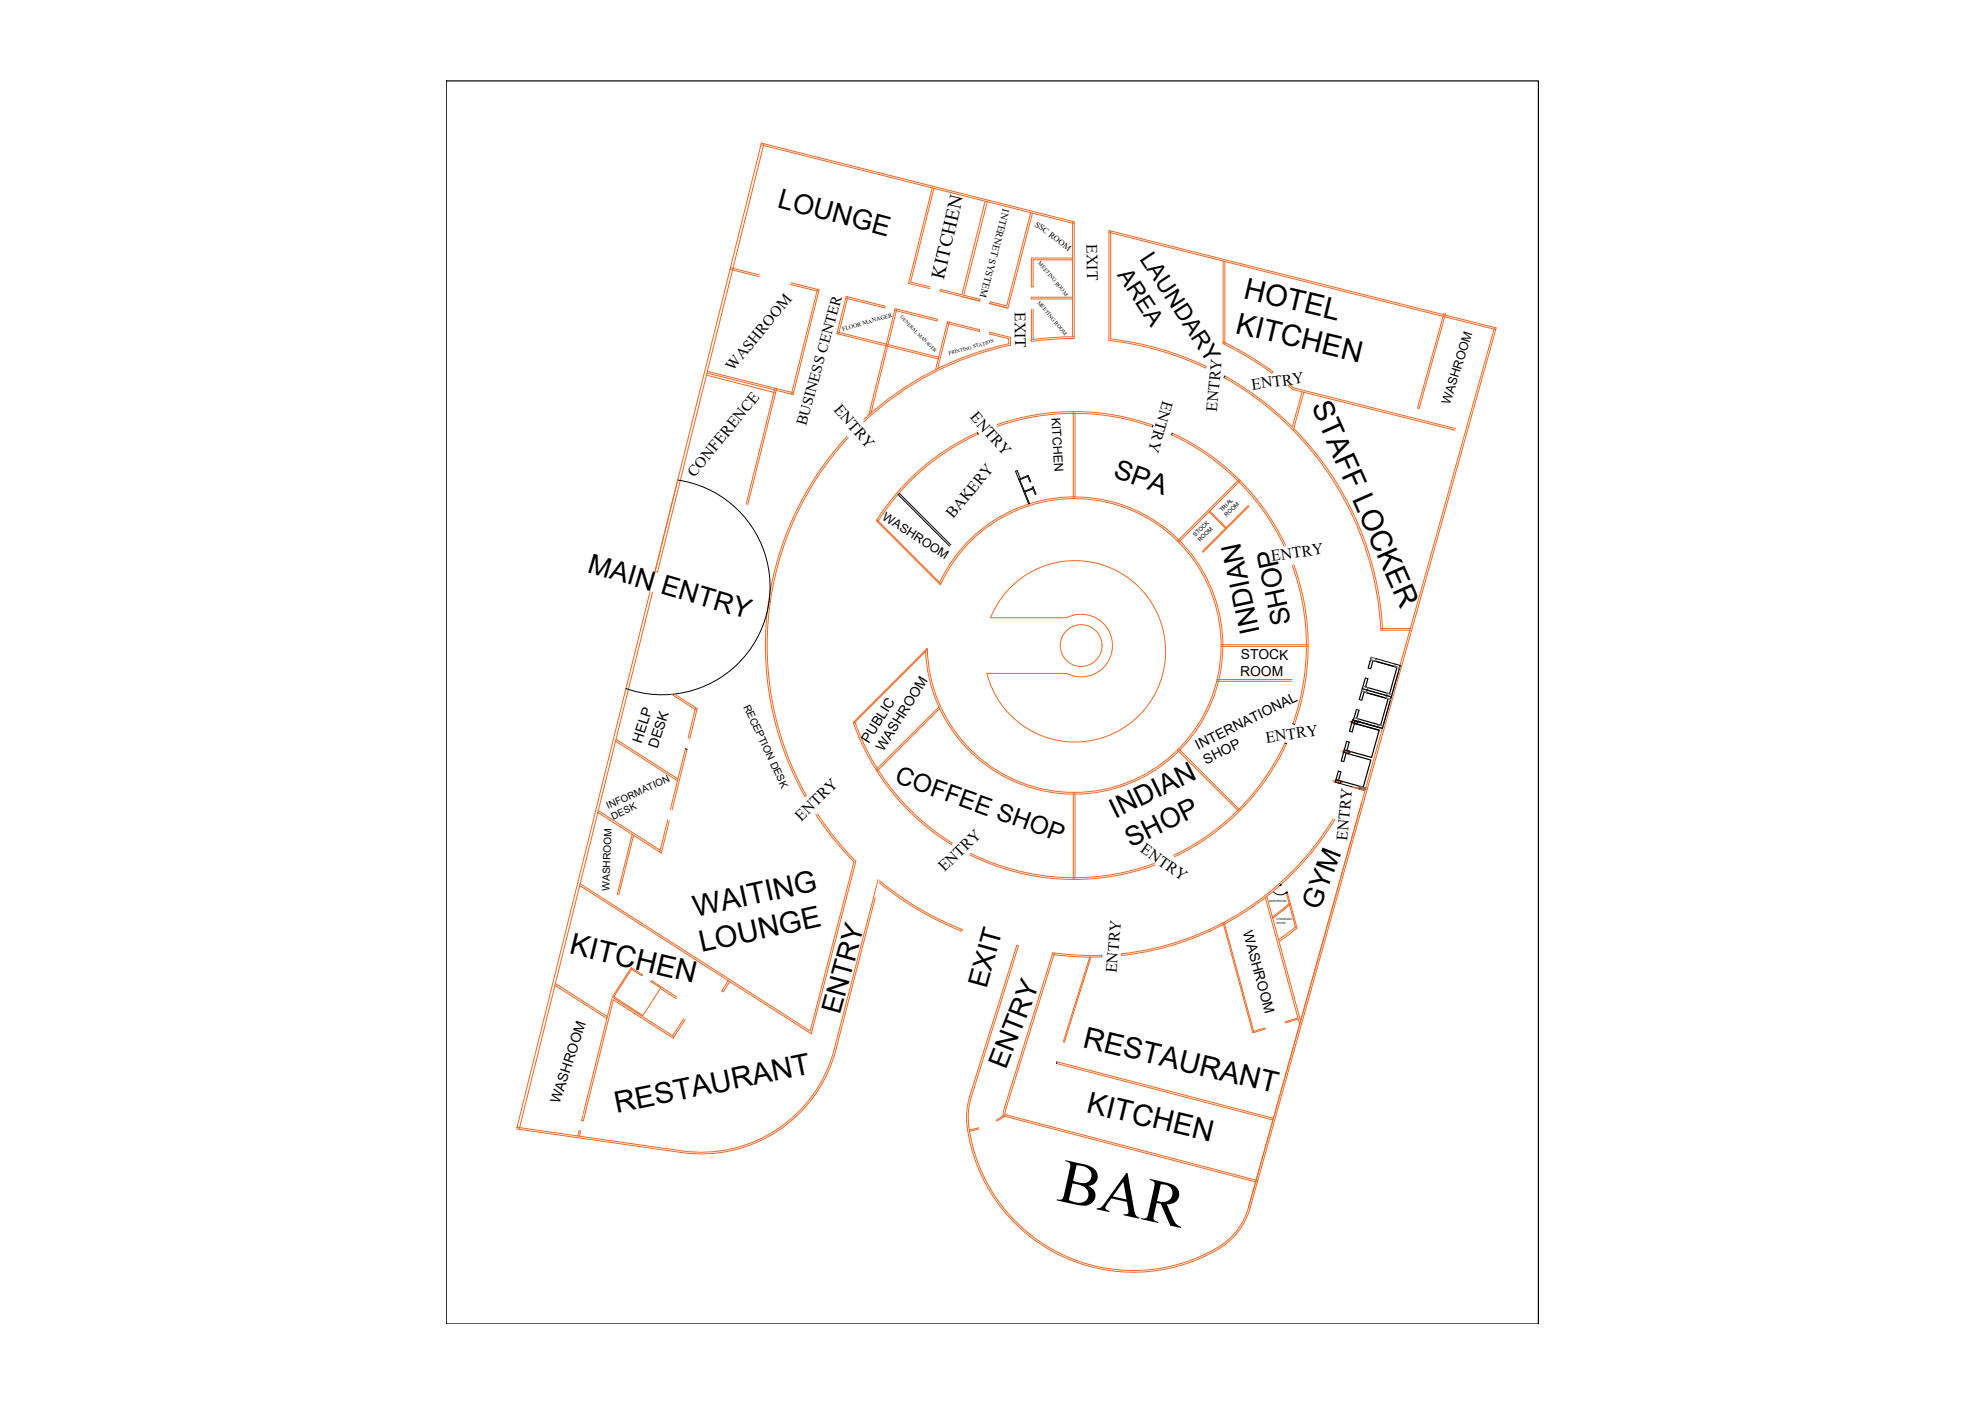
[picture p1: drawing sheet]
<svg xmlns="http://www.w3.org/2000/svg" width="420mm" height="297mm" viewBox="0 0 420 297" stroke-linecap="round" stroke-linejoin="round" font-family="sans-serif">
<!-- layer: TEX -->
<g fill="none" stroke="#f26722" stroke-width=".21">
<path d="M161 30.6l66.3 16.7M161.6 30.4l-22.5 90.6-.5-.1M197.2 39.7l-5 20.2 4.5 1.2M197.6 39.8l-5 19.9 4.2 1M154.4 57l6.2 1.5M154.5 56.6l6.2 1.6M167.3 59.8l6 1.5-5.5 22.2-18.2-4.6M208.4 42.6l-4.9 19.8-4.4-1.1M208.9 42.6l-5 19.9 3.4 .8-.1 .4-8.3-2.1 .1-.4M218.1 45l-5.1 19.7-3.5-.9-.1 .4 3.8 1 5.2-20.1M226.9 46.8v24.5M226.9 54.6h-8.7v6.1h.4v-5.7h8.3"/>
<path d="M234.6 49.2l81.8 20.5M235 48.9v22.8a64.7 64.7 0 0 1 20.2 5.8l-.2 .3a65 65 0 0 0-20.4-5.8v-23.2l81.9 20.6-52 186.1a15.1 15.1 0 0 1-8.4 9.7 35.4 35.4 0 0 1-51.6-28.5l.1-2.4 .5-2.3M258.8 55.2v17.5l5.7 3.2 4.6 3M259.1 55.3v17.6M149.5 79.4l14.6 3.7M149.7 78.6l18.2 4.5M167.2 60.2l6 1.5M172.9 61.2l-5.5 22.2M177.2 70.2l21.4 5.4M178.9 63.1l8.2 2 .1-.3-8.2-2.1-1.9 7.9 21.4 5.3M179.4 62.8l-2 7.9M189.3 65.7l8.9 2.2 .1-.4-8.9-2.2-5.6 22.5"/>
<path d="M189.7 65.4l-5.4 22M200.4 68.4l6.8 1.7 .1-.3-6.8-1.8-2.6 10.2M200.8 68.1l-2.4 9.9M203.4 62.7h.1M218.2 65.5v6.7l4.5-.4 4.6-.2v-24.7l-66.2-16.6-22.5 90.6M218.6 65.5v6.3M226.9 62.9h-8.7v.4h8.7M227.3 71.2l-4.6 .2-4.5 .5M258.7 72.4l1 .4 3.6 1.9 6 3.9M259 79.9a65 65 0 0 1 33.1 53.4h6.3M259.1 79.5a65.3 65.3 0 0 1 14.3 10.8l2.1-7.4M269.3 78.6l-.2 .3"/>
<path d="M305.5 66.3l-5.6 20 .3 .1 5.6-20M316.2 69.3l-52.1 186.1M163.9 82.1l-6.1 24.6M164.3 82.2l-6.1 24.6M179.2 92.3a65.3 65.3 0 0 0-8.9 76.2M179.5 92.6a65 65 0 0 0-8.9 75.8l-.4 .1M182.8 88.7a65.2 65.2 0 0 1 30.6-16v-1l-4.1-1 .1-.4 4.4 1.1v1.6a65 65 0 0 0-31.1 16.3M206.8 91.5a49.5 49.5 0 0 0-21.4 18.7l13.6 13.5M206.9 91.8a49.1 49.1 0 0 0-21.2 18.6M210.9 89.9a49.5 49.5 0 0 1 33 .1M211.1 90.2a49.1 49.1 0 0 1 32.7 .1M227.1 87.1v18.4"/>
<path d="M227.4 87.5v18M247.9 92a49.1 49.1 0 0 1 23.8 23.5M248 91.6a49.5 49.5 0 0 1 24 23.8M272.6 81.6l.2-.3 .8 .7 34.3 8.7M272.6 81.6l.9 .8M273.4 82.4l34.4 8.6M273.7 90.6a65.3 65.3 0 0 1 18.8 42.7M275.8 83l-2.2 8.1M143.4 101.6l-4.8 19.3M185.5 110l13.6 13.5M255.8 108.3l3.4 3.5M255.9 108.1l3.5 3.5"/>
<path d="M262.1 101.5l-13 13M262.4 101.7l-13 13M264.1 106.9l-9.7 9.8M264.3 107.1l-9.8 9.8M273.4 119.6a49.1 49.1 0 0 1 .1 33.5M273.7 119.5a49.5 49.5 0 0 1 .2 33.7M137.5 125.1l-28.2 113.5M138.1 125.3l-28.3 113.6M196.2 137.5l-15.6 15.6M198.8 123.2a31.4 31.4 0 0 1 51.2-8.4 31.4 31.4 0 0 1-10.6 50.8 31.4 31.4 0 0 1-43.6-28.1M199 123.7a31.1 31.1 0 0 1 50.6-8.8 31.1 31.1 0 0 1-10.4 50.4 31.1 31.1 0 0 1-43-28.1l-15.7 15.6a49.6 49.6 0 0 0 20.8 25.9M214 124a19.2 19.2 0 0 1 29.3 3 19.2 19.2 0 0 1-8.1 28.3 19.2 19.2 0 0 1-26.4-12.8h16.9a6.6 6.6 0 0 0 9.7-5.9 6.6 6.6 0 0 0-9.7-5.9h-16.1a19.1 19.1 0 0 1 4.4-6.7z"/>
<path d="M258.3 136.8h18.4M258.3 136.4h18.4M292.1 133h6.3M130.2 156.8l13.1 8.4M130.3 156.4l13.1 8.4M142.1 146.9l5.3 3.4M142.7 146.8l4.8 3.1-1.6 6.4M145 158.4l-3.2 12.8M145.3 158.6l-3.1 12.8M147.2 149.7l-1.6 6.4M180.9 152.8a49.1 49.1 0 0 0 20.5 25.6M198.6 149.6l-13.3 13.3"/>
<path d="M198.8 149.9l-13.3 13.3M249.1 158.7l13 13M249.4 158.4l13 13M257.4 144.1h15.9M257.5 143.8h15.9M271.8 157.2a49.1 49.1 0 0 1-23.5 23.8M272.2 157.3a49.5 49.5 0 0 1-23.8 24M126.5 171.9l13.4 8.6 1.7-6.8M126.6 171.5l13.1 8.4M133.7 176.5l-3.1 12.8M134 176.7l-3.1 12.6M141.3 173.5l-1.7 6.8"/>
<path d="M172.6 172.3a65.3 65.3 0 0 0 8.1 10.1l-9.3 35.7-48.7-31.1M173 172.2a65 65 0 0 0 8.1 10M201.4 178.4l-.2 .3M227.1 167.7v18.4M227.4 167.7v18.4M282.1 173.2a59.8 59.8 0 0 1-44.8 28.6v.3a60.2 60.2 0 0 0 45.1-28.7M286 166.5l2.8 .8M181.1 182.3l-9.5 36.4-49-31.3M185.2 189.9l-8.3 32.2a29.5 29.5 0 0 1-32.7 21.7l-34.9-4.9M185.8 186.1l-9.3 35.9a29.1 29.1 0 0 1-32.3 21.5M186 186.7a65 65 0 0 0 17.4 10.3M186.1 186.3a64.6 64.6 0 0 0 17.5 10.4l-.2 .3"/>
<path d="M205.1 180.8a49.5 49.5 0 0 0 39.2 2.2M205.3 180.5a49.1 49.1 0 0 0 38.9 2.2M258.7 195.2l6.3 23.3 2.7-.8M259 195.1l6.3 23.3M267.7 189.9l7.3 26.8M268 189.7l7.2 26.3M272.1 188.9l2 7.2M272.3 188.7l.7 2.6M273 191l-3.9 3.1M273 191.3l1.4 5.1-3.7 2.7M273 191.3l-3.7 3M274.3 195.9l-3.8 2.9"/>
<path d="M117.4 208.5l11 7M117.5 208.1l11 7M129.4 211.3l-6 24.4M129.6 211l13 8.3M137.6 207.6l2.2 1.4-3.8 5.9-6.1-4 3.7-5.9 2.2 1.4 .1-.2-2.3-1.5-4.1 6.3M137.8 207.4l5.4 3.5M139.9 209.3l3.1 2M144.6 215.5l-2.3 3.6M145 215.7l-2.6 3.9-12.6-8.1-6.4 25.6h-.4l.3-1.1M154.1 207.5l-1.4 2.1 .3 .2 1.4-2.1M222.6 201.9l5.3 .5 5.2 .1v-.4h-5.2l-5.2-.5-10.2 32.7M223.1 201.6l-10.2 32.8-.3 1.8"/>
<path d="M230.5 202.5l-5.6 18M230.8 202.5l-5.6 18M267.7 217.5l-2.5 .7M274.6 215.3l-2.7 .9M274.6 215.6l-2.6 .8M109.4 238.5l34.8 5M205.1 232l10-32 .4 .1-10 32a16.7 16.7 0 0 0 .1 9.8 35 35 0 0 0 53.7 20.9 14.4 14.4 0 0 0 4.8-7.4M207.1 238.6l-2 .5M207.1 238.8l-2 .5M210.7 237l1.5-.9 53.8 14M212.5 234.3l-.3 1.8M212.5 236.2l-1.6 1"/>
<path d="M212.6 235.8l53.5 14M223.5 225l45.8 12M223.6 224.6l45.8 12M122.2 240.3l.3-1h.4l-.3 1.1"/>
<circle cx="228.7" cy="136.6" r="4.4"/>
</g>
<g fill="none" stroke="#000" stroke-width=".21">
<path d="M259.1 79.6l-.2 .3M206.8 91.5l.1 .3M243.9 90l-.1 .3M248 91.7l-.1 .3M143.4 101.6a22.8 22.8 0 0 1 18.8 28.1 22.8 22.8 0 0 1-29.8 16M190 104.6l10.9 10.9M190.2 104.3l11 11M215.5 101.4l2-.8 .6 1.4M215.9 101.3l-.7-1.7-.4 .1 2.8 6.9M217.9 102l-.5-1.2-1.6 .7 1 2.4M218.4 103l.1 .2-1.9 .8M218.5 102.9l.7 1.7"/>
<path d="M219 104.6l-.5-1.2-1.7 .7 1 2.5M291.1 139.3l5.1 1.5M145 158.4l.3 .2M271.8 157.2l.4 .1M273.5 153.1l.3 .2M284.4 158.6l1.1 .3-.2 .6-1-.3zM286.2 152.3l1 .3-.1 .6-1.1-.3zM287 150.1l.5 .1M287.6 148l.5 .1M288.9 143.4l.5 .2M289.2 146l5.2 1.4M289.5 141.3l.5 .2"/>
<path d="M283.6 165.8l.1-.6-1.1-.3-.1 .6 5.2 1.4M269.4 188.7a1.93 1.93 0 0 0 2.7 .2M270.8 187.3l.2-.1zM272.1 188.9l.2-.1zM272.2 188.9l.1-.1zM223.6 224.6l-.1 .4"/>
</g>
<path d="M286.6 153l5.2 1.5M292.5 154.1l-6.3-1.8-.7 2.4 .6 .1 .5-1.8 5.2 1.5-1.6 5.7-5.3-1.4 .6-1.8-.6-.2-1.2 4.2 .6 .1 .5-1.8 5.2 1.5-1.6 5.8-5.2-1.5 .5-1.8-.6-.2-.6 2.4" fill="none" stroke="#000" stroke-width=".25"/>
<g fill="#cd2027" stroke="#cd2027" stroke-width=".21">
<path d="M286.2 152.3l1 .3h-1.1z"/>
<path d="M286.1 152.6h1.1v.3z"/>
<path d="M287.7 166.4l1.1 .3h-1.1z"/>
<path d="M287.7 166.7h1.1v.2z"/>
<path d="M284.4 158.6l1.1 .3h-1.2z"/>
<path d="M284.3 158.9h1.2l-.1 .3z"/>
<path d="M282.6 164.9l1.1 .3h-1.1z"/>
<path d="M282.6 165.2h1.1l-.1 .3z"/>
<path d="M286.1 152.6l-.1 .3h1.2zM286 152.9h1.2l-.1 .3z"/>
<path d="M287.7 166.7l-.1 .2h1.2zM287.6 166.9h1.2l-.1 .3z"/>
<path d="M284.3 158.9v.3h1.1zM284.3 159.2h1.1l-.1 .3z"/>
<path d="M282.6 165.2l-.1 .3h1.1zM282.5 165.5h1.1v.3z"/>
</g>
<!-- layer: collumn -->
<path d="M290.1 139.1l1 .2-.1 .6-1.1-.3M286.5 151.8l1 .3-.1 .6M288.2 145.7l1 .3M288.4 145.2l1 .3-.2 .5M289.2 146l-.1 .5-1-.3M292.6 153.6l-1-.3-.2 .5 1.1 .3M293.3 147.2l-.1 .5 1 .3M294.5 146.9l-1-.3-.2 .6 1.1 .2M295.2 140.5l-.2 .5 1.1 .3M287.7 166.4l1.1 .3-.1 .5-1.1-.3z" fill="none" stroke="#003fff" stroke-width=".25"/>
<!-- layer: PDF_WALL -->
<path d="M290.1 139.1l-.6 2.2M290.5 139.7l5.1 1.5M287 150.1l-.7 2.3M288.1 148.1l.5-1.7 5.1 1.4-1.6 5.6-5.1-1.4 .5-1.8M288.6 146.4l5.1 1.4M288.9 143.4l-1.3 4.6M290 141.5l.5-1.8 5.1 1.5-1.6 5.6-5.1-1.5 .5-1.7M296.2 140.8l-3.7 13.3" fill="none" stroke="#000" stroke-width=".25"/>
<!-- layer: grid -->
<path d="M293.7 147.8l.5 .2M295.6 141.2l.5 .1" fill="none" stroke="#bf00ff" stroke-width=".25"/>
<!-- layer: A-ANNO-DIMS -->
<path d="M286.3 152.4l6.2 1.7M288.2 145.7l6.2 1.7" fill="none" stroke="#000" stroke-width=".21"/>
<!-- layer: 0 -->
<path d="M94.4 17.1h231.1v263h-231.1z" fill="none" stroke="#000" stroke-width=".25"/>
<text font-size="13.2" x="223.3" y="253.9" transform="rotate(13 223.3 253.9)">BAR</text>
<g font-size="6.2">
<text x="262.8" y="63.1" transform="rotate(13 262.8 63.1)">HOTEL</text>
<text x="261.1" y="70.4" transform="rotate(13 261.1 70.4)">KITCHEN</text>
<text x="277.3" y="86" transform="rotate(66 277.3 86)">STAFF LOCKER</text>
<text x="147.1" y="194" transform="rotate(-12 147.1 194)">WAITING</text>
<text x="120.3" y="201.7" transform="rotate(13 120.3 201.7)">KITCHEN</text>
<text x="148.4" y="201.4" transform="rotate(-12 148.4 201.4)">LOUNGE</text>
<text x="228.8" y="221.5" transform="rotate(13 228.8 221.5)">RESTAURANT</text>
<text x="130.4" y="235.4" transform="rotate(-11 130.4 235.4)">RESTAURANT</text>
<text x="229.7" y="235.3" transform="rotate(13 229.7 235.3)">KITCHEN</text>
</g>
<g font-size="5.8">
<text x="164.3" y="43.7" transform="rotate(15 164.3 43.7)">LOUNGE</text>
<text x="235.3" y="100.8" transform="rotate(20 235.3 100.8)">SPA</text>
<text x="124.1" y="121" transform="rotate(16 124.1 121)">MAIN ENTRY</text>
<text x="273.3" y="131.9" transform="rotate(-102 273.3 131.9)">SHOP</text>
<text x="266.5" y="133.7" transform="rotate(-102 266.5 133.7)">INDIAN</text>
<text x="235.9" y="173.2" transform="rotate(-26 235.9 173.2)">INDIAN</text>
<text x="239.3" y="179.3" transform="rotate(-26 239.3 179.3)">SHOP</text>
<text x="279.1" y="192.7" transform="rotate(-69 279.1 192.7)">GYM</text>
<text x="208.7" y="209.3" transform="rotate(-75 208.7 209.3)">EXIT</text>
<text x="177.7" y="214.8" transform="rotate(-75 177.7 214.8)">ENTRY</text>
<text x="212.8" y="226.5" transform="rotate(-69 212.8 226.5)">ENTRY</text>
</g>
<text font-size="5.2" x="189.1" y="165.5" transform="rotate(20 189.1 165.5)">COFFEE SHOP</text>
<g font-size="4.9">
<text x="236.3" y="58.2" transform="rotate(57 236.3 58.2)">AREA</text>
<text x="241" y="54.7" transform="rotate(57 241 54.7)">LAUNDARY</text>
</g>
<text font-size="4.1" x="199.7" y="59.2" transform="rotate(-77 199.7 59.2)">KITCHEN</text>
<g font-size="3.4">
<text x="229.9" y="51.7" transform="rotate(89 229.9 51.7)">EXIT</text>
<text x="214.7" y="66" transform="rotate(89 214.7 66)">EXIT</text>
<text x="155.1" y="78.7" transform="rotate(-51 155.1 78.7)">WASHROOM</text>
<text x="264.9" y="82.4" transform="rotate(-8 264.9 82.4)">ENTRY</text>
<text x="176.3" y="86.7" transform="rotate(49 176.3 86.7)">ENTRY</text>
<text x="205.1" y="88.3" transform="rotate(49 205.1 88.3)">ENTRY</text>
<text x="246" y="84.6" transform="rotate(106 246 84.6)">ENTRY</text>
<text x="257.4" y="87.2" transform="rotate(-85 257.4 87.2)">ENTRY</text>
<text x="146.9" y="101.1" transform="rotate(-51 146.9 101.1)">CONFERENCE</text>
<text x="201.6" y="109.9" transform="rotate(-51 201.6 109.9)">BAKERY</text>
<text x="269.1" y="118.7" transform="rotate(-8 269.1 118.7)">ENTRY</text>
<text x="267.9" y="157.1" transform="rotate(-8 267.9 157.1)">ENTRY</text>
<text x="169.5" y="173.9" transform="rotate(-44 169.5 173.9)">ENTRY</text>
<text x="285" y="177.9" transform="rotate(-85 285 177.9)">ENTRY</text>
<text x="199.8" y="184.6" transform="rotate(-44 199.8 184.6)">ENTRY</text>
<text x="241.1" y="180.1" transform="rotate(35 241.1 180.1)">ENTRY</text>
<text x="236.2" y="205.9" transform="rotate(-85 236.2 205.9)">ENTRY</text>
</g>
<text font-size="3.2" x="170.6" y="90.2" transform="rotate(-74 170.6 90.2)">BUSINESS CENTER</text>
<g font-size="3">
<text x="135.7" y="157.3" transform="rotate(-72 135.7 157.3)">HELP</text>
<text x="139.1" y="158.5" transform="rotate(-72 139.1 158.5)">DESK</text>
<text x="253.5" y="158.6" transform="rotate(-26 253.5 158.6)">INTERNATIONAL</text>
<text x="255.2" y="161.8" transform="rotate(-26 255.2 161.8)">SHOP</text>
<text x="262.9" y="197.2" transform="rotate(75 262.9 197.2)">WASHROOM</text>
<text x="118.4" y="233.6" transform="rotate(-72 118.4 233.6)">WASHROOM</text>
</g>
<g font-size="2.9">
<text x="262.4" y="143">ROOM</text>
<text x="262.5" y="139.5">STOCK</text>
<text x="183.8" y="157.3" transform="rotate(-58 183.8 157.3)">PUBLIC</text>
<text x="186.9" y="159.1" transform="rotate(-58 186.9 159.1)">WASHROOM</text>
</g>
<g font-size="2.6">
<text x="222.4" y="88.3" transform="rotate(87 222.4 88.3)">KITCHEN</text>
<text x="306.7" y="85.7" transform="rotate(-72 306.7 85.7)">WASHROOM</text>
<text x="186.5" y="109.8" transform="rotate(33 186.5 109.8)">WASHROOM</text>
</g>
<g font-size="2.2">
<text x="157.2" y="149.5" transform="rotate(65 157.2 149.5)">RECEPTION DESK</text>
<text x="128.9" y="188.5" transform="rotate(-88 128.9 188.5)">WASHROOM</text>
</g>
<g font-size="2.1">
<text x="212.2" y="44.1" transform="rotate(105 212.2 44.1)">INTERNET SYSTEM</text>
<text x="128.7" y="171.2" transform="rotate(-24 128.7 171.2)">INFORMATION</text>
<text x="129.7" y="173.4" transform="rotate(-24 129.7 173.4)">DESK</text>
</g>
<text font-size="1.8" x="218.8" y="47.7" transform="rotate(37 218.8 47.7)">SSC ROOM</text>
<text font-size="1.3" x="178.3" y="70" transform="rotate(-16 178.3 70)">FLOOR MANAGER</text>
<g font-size="1.2">
<text x="219.6" y="55.7" transform="rotate(50 219.6 55.7)">MEETING ROOM</text>
<text x="219.4" y="64" transform="rotate(50 219.4 64)">MEETING ROOM</text>
<text x="252.9" y="113.7" transform="rotate(-45 252.9 113.7)">STOCK</text>
<text x="258.6" y="108.3" transform="rotate(-45 258.6 108.3)">TRIAL</text>
<text x="259.6" y="109.4" transform="rotate(-45 259.6 109.4)">ROOM</text>
<text x="253.9" y="114.7" transform="rotate(-45 253.9 114.7)">ROOM</text>
</g>
<g font-size="1.1">
<text x="190.4" y="67.1" transform="rotate(45 190.4 67.1)">GENERAL MANAGER</text>
<text x="200.8" y="75.1" transform="rotate(-16 200.8 75.1)">PRINTING STATION</text>
</g>
<g font-size=".6">
<text x="268.4" y="190.8">WASHROOM</text>
<text x="270.1" y="195.4">ROOM</text>
<text x="270.1" y="194.7">CHANGING</text>
</g>
</svg>
